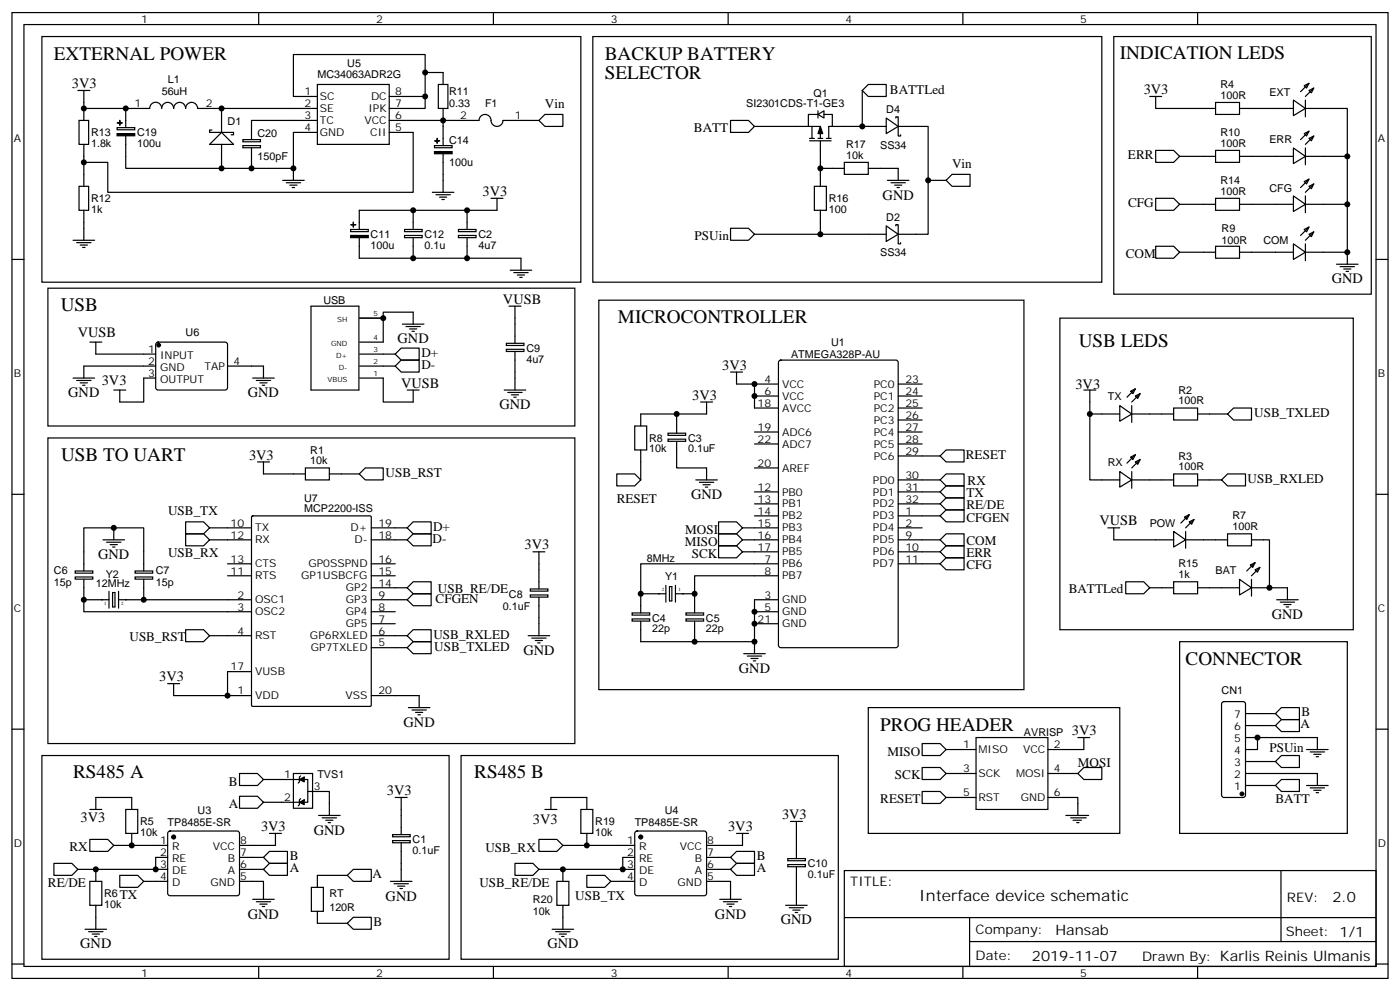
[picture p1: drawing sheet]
<svg xmlns="http://www.w3.org/2000/svg" width="412mm" height="292mm" viewBox="0 0 412 292" stroke-linecap="round" stroke-linejoin="round" font-family="sans-serif">
<g fill="none" stroke="#000" stroke-width=".35">
<path d="M3.5 3.7h405.4v284.3h-405.4zM7.1 7.2h398.2v277.3h-398.2zM12.3 10.8h158.8v72.3h-158.8zM76.2 3.7v3.5M145.3 3.7v3.5M174.6 10.8h150v72.3h-150zM214.5 3.7v3.5M283.6 3.7v3.5M328.1 10.8h75.8v75.8h-75.8zM352.8 3.7v3.5M22.9 26.6h3.6M23.3 35.5h2.8v7h-2.8z"/>
<path d="M24.7 26.6v5.3h19.4M24.7 31.9v3.6M34.5 37.6h5.2v.6h-5.2zM37 31.9v5.7M44.1 31.9a1.76 1.76 0 0 1 1.8-1.8 1.76 1.76 0 0 1 1.7 1.8M47.6 31.9a1.76 1.76 0 0 1 1.8-1.8 1.76 1.76 0 0 1 1.8 1.8 1.76 1.76 0 0 1 1.7-1.8 1.76 1.76 0 0 1 1.8 1.8 1.76 1.76 0 0 1 1.7-1.8 1.76 1.76 0 0 1 1.8 1.8h35.3M62.4 38.3h-.7v.7h7.1v.7h-.7M65.3 31.9v7.1M93.5 24.9h21.2v17.6h-21.2zM93.5 28.4h-7.1v-12.3h38.8v12.3M93.5 39h-7.1v14.1M93.5 35.5h-19.4v5.6"/>
<path d="M114.7 28.4h10.5v3.5h-10.5M114.7 39h7v17.6h-90v-8.8h-7M125.2 21.3h5.3v3.6M129.1 24.9h2.8v7h-2.8zM130.5 31.9v3.6h-15.8M158.7 35.5h-10.5a1.82 1.82 0 0 1-2.1 1.7 1.82 1.82 0 0 1-1.5-2.2 1.76 1.76 0 0 0-2-1.3 1.76 1.76 0 0 0-1.5 1.8h-10.6v7.4M158.7 35.5l1.8-1.8h5.3v3.5h-5.3zM215.2 35.5h5.3l1.7 1.7-1.7 1.8h-5.3zM222.2 37.2h15.9M238.1 37.2h3.6v3.5M239.2 37.2v3.5M240.9 33.7l1.8-1.1v2.1z"/>
<path d="M240.9 33.7h-2.8v3.5M240.9 32.6v2.1M242.7 33.7h2.5v3.5h-1.1v3.5M245.2 37.2h15.9M254 26.6l1.8-1.7h5.3v3.5h-5.3zM254 26.6v10.6M261.1 34.7l3.5 2.5-3.5 2.1zM263.9 34.7v-.3h.7v2.8M264.6 37.2v2.8h.7v-.3M264.6 37.2h8.8v31.8h-8.8M338.7 28.4h3.5M340.4 28.4v3.5h17.7"/>
<path d="M358.1 30.2h7v3.5h-7zM365.1 31.9h15.9M381 29.5l3.5 2.4-3.5 2.1zM384.2 39.3l1.4-.7-.7 1.4zM384.2 25.2l1.4-.7-.7 1.4zM384.5 31.9h12.4v14.1M384.5 29.5v4.9M385.6 26.6l1.4-.7-.7 1.4zM385.6 38.6l-2.5 2.5M385.6 24.5l-2.5 2.5M387 25.9l-2.5 2.5M23.3 54.9h2.8v7h-2.8z"/>
<path d="M24.7 42.5v12.4M37 40v9.6h37.1M61.7 42.5l3.6-3.5 3.5 3.5zM65.3 42.5v7.1M71.5 42.9h5.2v.6h-5.2zM71.5 41.1h5.2v.6h-5.2zM74.1 43.6v6M74.1 49.6h12.3M83.3 53.1h6.3M84.3 53.8h4.2M85.4 54.5h2.1M86.1 55.2h.7"/>
<path d="M127.4 56.6h6.3M128 42.9h5.2v.6h-5.2zM128.4 57.3h4.2M129.5 58h2.1M130.2 58.7h.7M130.5 45.3v11.3M144.6 58.4h3.6M146.4 58.4v3.5h-40.6v5.7M238.5 41.5h6.3M238.5 40.7h1.4M239.9 54.9h3.5v7h-3.5zM240.9 40.7h1.5"/>
<path d="M241.7 41.5v13.4M241.7 49.6h7M243.4 40.7h1.4M248.7 47.8h7.1v3.5h-7.1zM255.8 49.6h8.8v3.5M261.4 53.1h6.4M262.5 53.8h4.2M263.5 54.5h2.1M264.2 55.2h.7M273.4 53.1h5.3M278.7 53.1l1.8-1.8h5.3v3.6h-5.3zM340.4 44.3h5.3l1.8 1.7-1.8 1.8h-5.3z"/>
<path d="M340.4 58.4h5.3l1.8 1.7-1.8 1.8h-5.3zM347.5 46h10.6M358.1 44.3h7v3.5h-7zM358.1 58.4h7v3.5h-7zM365.1 46h15.9M381 43.6l3.5 2.4-3.5 2.2zM381 57.7l3.5 2.4-3.5 2.2zM384.2 53.4l1.4-.7-.7 1.5zM384.5 46h12.4v14.1M384.5 43.6v4.9M384.5 57.7v4.9M385.6 40.7l1.4-.7-.7 1.5z"/>
<path d="M385.6 54.9l1.4-.7-.7 1.4zM385.6 52.7l-2.5 2.5M387 40l-2.5 2.5M387 54.2l-2.5 2.4M3.5 76.4h3.6M21.5 70.7h6.4M22.6 71.4h4.2M23.6 72.1h2.2M24.3 72.8h.7M24.7 61.9v8.8M103.3 67.6h5.2v.6h-5.2zM105.8 70v6h47.7v3.6"/>
<path d="M119.2 69.3h5.2v.7h-5.2zM119.2 67.6h5.2v.6h-5.2zM121.7 61.9v5.7M121.7 70v6M135 69.3h5.2v.7h-5.2zM135 67.6h5.2v.6h-5.2zM137.6 61.9v5.7M137.6 70v6M150.3 79.6h6.3M215.2 67.2h5.3l1.7 1.8-1.7 1.7h-5.3zM222.2 69h38.9M241.7 61.9v7.1"/>
<path d="M261.1 66.5l3.5 2.5-3.5 2.1zM263.9 66.5v-.4h.7v2.9M264.6 69v2.8h.7v-.4M340.4 72.5h5.3l1.8 1.8-1.8 1.7h-5.3zM347.5 74.3h10.6M347.5 60.1h10.6M358.1 72.5h7v3.5h-7zM365.1 74.3h15.9M365.1 60.1h15.9M381 71.8l3.5 2.5-3.5 2.1zM384.2 67.6l1.4-.7-.7 1.4zM384.5 60.1h12.4v14.2h-12.4"/>
<path d="M384.5 71.8v4.9M385.6 69l1.4-.7-.7 1.4zM385.6 66.9l-2.5 2.4M387 68.3l-2.5 2.4M393.7 77.8h6.3M394.8 78.5h4.2M395.8 79.2h2.1M396.5 79.9h.7M396.9 74.3v3.5M405.3 76.4h3.6M14.1 84.8h155.2v40.6h-155.2zM91.6 90.1h14.1v24.7h-14.1z"/>
<path d="M105.9 93.7h7M112.9 93.7v-1.8h8.8v3.5M112.9 93.7v7h-7M118.5 95.4h6.4M119.6 96.1h4.2M120.6 96.8h2.2M121.4 97.5h.7M149.9 90.1h3.6M151.3 80.3h4.3M151.7 90.1v11M152.4 81h2.1M153.1 81.7h.7"/>
<path d="M176.4 88.4h125.2v114.6h-125.2zM312.2 93.7h86.4v91.7h-86.4zM21.5 111.3h6.4M22.6 112h4.2M23.6 112.7h2.2M24.3 113.4h.7M26.5 100.7h3.5M28.2 100.7v3.5h17.7M33.5 114.8h3.5M45.9 111.3h-3.6v7.1h-7v-3.6M45.9 107.8h-21.2v3.5M46.1 100.9l.5-.2 20 .1 .4 .6v13l-.7 .4h-20l-.4-.7v-12.7z"/>
<path d="M67 107.8h10.6v3.5M74.4 111.3h6.4M75.5 112h4.2M76.6 112.7h2.1M77.3 113.4h.7M105.9 111.3h7v7.1h8.8v-3.6M105.9 104.2h10.5M105.9 107.8h10.5M116.4 104.2l1.8-1.7h5.3v3.5h-5.3zM116.4 107.8l1.8-1.8h5.3v3.5h-5.3zM119.9 114.8h3.6M148.5 114.8h6.4"/>
<path d="M149.2 102.8h5.1v.7h-5.1zM149.2 101.1h5.1v.6h-5.1zM149.6 115.5h4.2M150.6 116.2h2.2M151.3 116.9h.7M151.7 103.5v11.3M206.4 118.4h3.5M208.1 118.4v3.5h-19.4v3.5M215.2 109.5h3.5M217 109.5v3.6h5.2v7h7.1M222.2 113.1h7.1M222.2 116.6h7.1"/>
<path d="M229.5 106.2l.5-.2h33.9l.6 .4 .1 83.6-.5 .6-34.1 .1-.6-.5-.1-83.5zM264.6 113.1h7M264.6 116.6h7M319.3 114.8h3.5M321 114.8v26.5h8.8M329.8 119.4l3.6 2.5-3.6 2.1zM333 115.2l1.4-.7-.7 1.4zM333.4 119.4v5M334.4 116.6l1.4-.7-.7 1.4zM334.4 114.5l-2.4 2.4M335.8 115.9l-2.4 2.5M14.1 128.9h155.2v90h-155.2z"/>
<path d="M75.8 136h3.6M77.6 136v3.5h12.4M90 137.8h7v3.5h-7zM97 139.5h8.8M105.8 139.5l1.8-1.7h5.3v3.5h-5.3zM181.7 139.5h5.3l1.7 1.8-1.7 1.8h-5.3zM187 125.4h3.5v7.1h-3.5zM188.7 132.5v8.8M196.8 129.3h5.2v.6h-5.2zM196.8 127.5h5.2v.7h-5.2zM199.3 130v7.8h8.8v3.5M199.3 121.9v5.6"/>
<path d="M222.2 127.2h7.1M222.2 130.7h7.1M222.2 137.8h7.1M264.6 120.1h7M264.6 127.2h7M264.6 130.7h7M264.6 123.6h7M264.6 134.2h12.3M278.7 139.5h5.3v3.6h-5.3l-1.8-1.8zM278.7 132.5h5.3v3.5h-5.3l-1.8-1.8zM321 121.9h8.8M329.8 138.8l3.6 2.5-3.6 2.1z"/>
<path d="M333 134.6l1.4-.7-.7 1.4zM333.4 121.9h12.3M333.4 138.8v5M334.4 136l1.4-.7-.7 1.4zM334.4 133.9l-2.4 2.4M335.8 135.3l-2.4 2.5M345.7 120.1h7.1v3.5h-7.1zM345.7 139.5h7.1v3.6h-7.1zM352.8 121.9h8.8M361.6 121.9l1.8-1.8h5.3v3.5h-5.3zM3.5 145.5h3.6M30.3 158.9h6.4"/>
<path d="M31.4 159.6h4.2M33.5 155.4v3.5M54.7 153.6h5.3l1.7 1.8-1.7 1.8h-5.3zM54.7 157.2h5.3l1.7 1.7-1.7 1.8h-5.3zM61.7 155.4h12.4M61.7 158.9h12.4M74.1 152l.3-.1h34.6l.3 .1 .1 55.6-.2 .3-34.8 .1-.3-.2zM109.4 155.4h10.5M109.4 158.9h10.5M119.9 158.9l1.8-1.7h5.3v3.5h-5.3zM119.9 155.4l1.8-1.8h5.3v3.6h-5.3zM205 141.3h6.3"/>
<path d="M206 142h4.3M207.1 142.7h2.1M207.8 143.4h.7M211.7 157.2h5.3l1.7 1.7-1.7 1.8h-5.3zM211.7 153.6h5.3l1.7 1.8-1.7 1.8h-5.3zM218.7 155.4h10.6M218.7 158.9h10.6M222.2 144.8h7.1M222.2 148.3h7.1M222.2 151.9h7.1M264.6 144.8h12.3M264.6 148.3h12.3"/>
<path d="M264.6 151.9h12.3M264.6 155.4h7M264.6 158.9h12.3M264.6 141.3h12.3M276.9 144.8l1.8-1.7h5.3v3.5h-5.3zM278.7 146.6h5.3v3.5h-5.3l-1.8-1.8zM278.7 157.2h5.3v3.5h-5.3l-1.8-1.8zM278.7 150.1h5.3v3.5h-5.3l-1.8-1.7zM326.3 155.4h3.5M328.1 155.4v3.5h17.6M333.4 141.3h12.3M345.7 156.5l3.5 2.4-3.5 2.1z"/>
<path d="M348.9 152.2l1.4-.7-.7 1.4zM349.2 158.9h12.4M349.2 156.5v4.9M350.3 153.6l1.4-.7-.7 1.4zM350.3 151.5l-2.5 2.5M351.7 152.9l-2.5 2.5M352.8 141.3h7M359.8 141.3l1.8-1.8h5.3v3.6h-5.3zM361.6 157.2h7.1v3.5h-7.1zM368.7 158.9h5.2v14.1h5.3v3.6M405.3 145.5h3.6M22.2 169.9h5.1v.6h-5.1z"/>
<path d="M22.2 168.1h5.1v.6h-5.1zM24.7 168.1v-12.7h17.6v12.7M24.7 170.6v6M32.1 176.6h-7.4v3.5h49.4M32.1 174.1v4.9M32.5 160.3h2.1M33.2 174.4h.7v4.3h-.7zM33.2 161h.7M34.9 176.6h39.2M34.9 174.1v4.9M39.8 169.9h5.2v.6h-5.2zM39.8 168.1h5.2v.6h-5.2z"/>
<path d="M42.3 170.6v6M67 166h7.1M67 169.5h7.1M109.4 166h7M109.4 169.5h7M109.4 176.6h10.5M109.4 173h10.5M119.9 176.6l1.8-1.8h5.3v3.5h-5.3zM119.9 173l1.8-1.7h5.3v3.5h-5.3zM156.2 175.2h5.2v.6h-5.2zM156.2 173.4h5.2v.6h-5.2zM157 162.5h3.5"/>
<path d="M158.7 162.5v10.9M158.7 175.9v11.2M188.7 174.8v5.6M196.1 172.3v5M197.2 172.7h.7v4.2h-.7zM199 172.3v5M204.6 174.8v5.6M211.7 160.7h5.3l1.7 1.8-1.7 1.7h-5.3zM218.7 162.5h10.6M229.3 176.6h-7.1v12.3h-33.5v-6M229.3 169.5h-24.7v5.3h-5.6M229.3 166h-40.6v8.8h7.4"/>
<path d="M264.6 162.5h12.3M264.6 166h12.3M276.9 162.5l1.8-1.8h5.3v3.5h-5.3zM276.9 166l1.8-1.8h5.3v3.5h-5.3zM331.6 171.3h5.3l1.8 1.7-1.8 1.8h-5.3zM338.7 173h7M345.7 171.3h7.1v3.5h-7.1zM352.8 173h12.3M365.1 170.6l3.6 2.4-3.6 2.2zM368.3 166.3l1.4-.7-.7 1.4zM368.7 173h5.2M368.7 170.6v4.9"/>
<path d="M369.7 167.7l1.4-.7-.7 1.5zM369.7 165.6l-2.5 2.5M371.1 167l-2.4 2.5M376.1 176.6h6.3M377.1 177.3h4.3M378.2 178h2.1M378.9 178.7h.7M54.7 185.4h5.3l1.7 1.7-1.7 1.8h-5.3zM61.7 187.1h12.4M74.1 197.7h-7.1v7.1h-15.8v-3.5M109.4 180.1h7M109.4 183.6h7"/>
<path d="M109.4 187.1h10.5M109.4 190.7h10.5M119.9 190.7l1.8-1.8h5.3v3.5h-5.3zM121.7 185.4h5.3v3.5h-5.3l-1.8-1.8zM155.6 187.1h6.3M156.6 187.9h4.3M157.7 188.6h2.1M158.4 189.3h.7M186.2 182.2h5.2v.6h-5.2zM186.2 180.4h5.2v.7h-5.2zM202.1 182.2h5.2v.6h-5.2zM202.1 180.4h5.2v.7h-5.2z"/>
<path d="M204.6 182.9v6M219.1 192.4h6.3M220.1 193.1h4.3M221.2 193.9h2.1M221.9 194.6h.7M222.2 180.1h7.1M222.2 183.6h7.1M222.2 188.9v3.5M347.5 188.9h49.4v56.5h-49.4zM3.5 214.7h3.6M49.4 201.3h3.5M67 204.8h7.1"/>
<path d="M109.4 204.8h14.1v3.5M120.3 208.3h6.3M121.4 209h4.2M122.4 209.7h2.1M123.1 210.4h.7M255.8 208.3h74v37.1h-74zM271.6 218.9h5.3l1.8 1.8-1.8 1.7h-5.3zM287.5 217.1h21.2v21.2h-21.2zM317.5 217.1h3.5M319.3 217.1v3.6h-10.6M360.1 206.8l.4-.2h5.7l.6 .4 .1 27.1-.2 .5-.5 .2h-5.7l-.5-.3-.2-.4v-26.8zM366.9 217.1h3.5"/>
<path d="M366.9 213.6h8.8M366.9 210.1h8.8M375.7 210.1l1.8-1.8h5.3v3.5h-5.3zM375.7 213.6l1.8-1.8h5.3v3.6h-5.3zM405.3 214.7h3.6M12.3 222.4h120v60h-120zM26.5 238.3h3.5M28.2 238.3v-3.5h10.6v3.5M37 238.3h3.6v7.1h-3.6zM70.6 227.7h5.2l1.8 1.8-1.8 1.7h-5.2zM70.6 234.4h5.2l1.8 1.8-1.8 1.7h-5.2zM77.6 229.5h13.1v6.7h-13.1"/>
<path d="M86.4 227.7h5.7v10.2h-5.7zM88.5 228.4l-.3 .4v1.4l-.4 .3M88.5 235.1l-.3 .4v1.4l-.4 .3M90.7 233h6.3v7.1M116.4 234.8h3.5M118.2 234.8v10.9M135.8 222.4h111.1v60h-111.1zM160.5 238.3h3.5M162.3 238.3v-3.5h10.6v3.5M171.1 238.3h3.5v7.1h-3.5zM271.6 226h5.3l1.8 1.7-1.8 1.8h-5.3zM271.6 233h5.3l1.8 1.8-1.8 1.7h-5.3z"/>
<path d="M278.7 220.7h8.8M278.7 227.7h8.8M278.7 234.8h8.8M308.7 234.8h8.8v5.3M308.7 227.7h8.8M317.5 227.7l1.8-1.7h5.3v3.5h-5.3zM366.9 220.7h3.5v-3.6h17.7v3.6M366.9 227.7h21.2v3.5M366.9 231.2h8.8M366.9 224.2h8.8M375.7 231.2l1.8-1.7h5.3v3.5h-5.3zM377.5 222.4h5.3v3.6h-5.3l-1.8-1.8z"/>
<path d="M384.9 220.7h6.3M384.9 231.2h6.3M385.9 221.4h4.3M385.9 232h4.3M387 222.1h2.1M387 232.7h2.1M387.7 222.8h.7M387.7 233.4h.7M15.9 254.2h5.3l1.7 1.7-1.7 1.8h-5.3zM26.5 259.5h3.5v7h-3.5zM26.5 247.1h5.2l1.8 1.8-1.8 1.7h-5.2zM28.2 255.9v3.6"/>
<path d="M33.5 248.9h15.9M35.3 257.7h5.3l1.7 1.8-1.7 1.7h-5.3zM38.8 245.4v3.5M42.3 259.5h7.1M45.9 255.9h3.5M49.4 252.4h-3.5v3.5h-23M49.6 244.9l.5-.2h19.7l.5 .2 .3 .5v17.6l-.3 .5-.5 .2h-19.7l-.5-.2-.2-.5v-17.6zM70.6 259.5h7v5.3M70.6 252.4h7M70.6 255.9h7M77.6 252.4l1.8-1.8h5.3v3.6h-5.3zM77.6 255.9l1.8-1.7h5.3v3.5h-5.3z"/>
<path d="M79.4 245.4h3.5M81.1 245.4v3.5h-10.5M93.8 240.1h6.4M94.9 240.8h4.2M96 241.5h2.1M96.7 242.2h.7M102.3 257.7l1.8-1.8h5.3v3.6h-5.3zM102.3 257.7h-8.8v3.5M115 259.5h6.4M115.6 247.5h5.2v.6h-5.2zM115.6 245.7h5.2v.6h-5.2zM118.2 248.2v11.3"/>
<path d="M151.7 254.2h5.3l1.7 1.7-1.7 1.8h-5.3zM158.7 247.1h5.3l1.8 1.8-1.8 1.7h-5.3zM164 259.5h3.6v7h-3.6zM165.8 248.9h21.2M165.8 255.9v3.6M172.9 257.7h5.3l1.7 1.8-1.7 1.7h-5.3zM172.9 245.4v3.5M179.9 259.5h7.1M183.4 255.9h3.6M187 252.4h-3.6v3.5h-24.7M187.2 244.9l.5-.2h19.7l.5 .2 .2 .5v17.6l-.2 .5-.5 .2h-19.7l-.5-.2-.2-.5v-17.6zM208.1 259.5h7.1v5.3"/>
<path d="M208.1 252.4h7.1M208.1 255.9h7.1M215.2 252.4l1.8-1.8h5.2v3.6h-5.2zM215.2 255.9l1.8-1.7h5.2v3.5h-5.2zM217 245.4h3.5M218.7 245.4v3.5h-10.6M232.1 254.5h5.1v.7h-5.1zM232.1 252.8h5.1v.6h-5.1zM232.8 241.8h3.6M234.6 241.8v11M234.6 255.2v11.3M248.7 256.3h156.6v28.2h-156.6z"/>
<path d="M314 240.1h6.7M315.4 240.8h4.6M316.1 241.5h2.5M317.1 242.2h.8M377.3 256.3v20.9M25 273.6h6.4M26.1 274.3h4.2M27.2 275h2.1M27.9 275.7h.7M28.2 266.5v7.1M74.4 264.8h6.4M75.5 265.5h4.2"/>
<path d="M76.6 266.2h2.1M77.3 266.9h.7M91.7 261.2h3.5v7.1h-3.5zM93.5 268.3v3.5h8.8M102.3 271.8l1.8-1.7h5.3v3.5h-5.3zM116.1 260.2h4.2M117.1 260.9h2.1M117.8 261.6h.7M162.6 273.6h6.4M163.7 274.3h4.2M164.7 275h2.2M165.5 275.7h.7"/>
<path d="M165.8 266.5v7.1M212 264.8h6.4M213.1 265.5h4.2M214.1 266.2h2.2M214.8 266.9h.7M231.4 266.5h6.4M232.5 267.2h4.2M233.5 267.9h2.2M234.2 268.6h.7M248.7 270.1h156.5M285.6 277.2h119.6M285.6 270.1v14.2"/>
<path d="M3.5 283.8h3.6M76.2 284.5v3.5M145.3 284.5v3.5M214.5 284.5v3.5M283.6 284.5v3.5M352.8 284.5v3.5M405.3 283.8h3.6"/>
</g>
<g fill="#000" stroke="#000" stroke-width=".35">
<path d="M34.5 39.3h5.2v.7h-5.2zM34.6 36.2h1.4zM35.3 35.5v1.4zM241.7 37.2l.7 2.1h-1.5zM128 44.6h5.2v.7h-5.2zM128.1 41.5h1.4zM128.8 40.7v1.5zM103.3 69.3h5.2v.7h-5.2zM103.4 66.1l1.4 .1zM104.1 65.4v1.5zM88.2 229.5l1.4-.7v1.4zM88.2 236.2l1.4-.7v1.4z"/>
<circle cx="46.7" cy="101.6" r=".53"/>
<circle cx="365.8" cy="233.7" r=".53"/>
<circle cx="51.2" cy="246.4" r=".53"/>
<circle cx="188.7" cy="246.4" r=".53"/>
</g>
<g fill="#000">
<circle cx="24.7" cy="31.9" r=".88"/>
<circle cx="37" cy="31.9" r=".88"/>
<circle cx="65.3" cy="31.9" r=".88"/>
<circle cx="125.2" cy="21.3" r=".88"/>
<circle cx="125.2" cy="28.4" r=".88"/>
<circle cx="130.5" cy="35.5" r=".88"/>
<circle cx="254" cy="37.2" r=".88"/>
<circle cx="24.7" cy="47.8" r=".88"/>
<circle cx="65.3" cy="49.6" r=".88"/>
<circle cx="74.1" cy="49.6" r=".88"/>
<circle cx="86.4" cy="49.6" r=".88"/>
<circle cx="241.7" cy="49.6" r=".88"/>
<circle cx="273.4" cy="53.1" r=".88"/>
<circle cx="396.9" cy="46" r=".88"/>
<circle cx="121.7" cy="76" r=".88"/>
<circle cx="121.7" cy="61.9" r=".88"/>
<circle cx="137.6" cy="76" r=".88"/>
<circle cx="137.6" cy="61.9" r=".88"/>
<circle cx="241.7" cy="69" r=".88"/>
<circle cx="396.9" cy="74.3" r=".88"/>
<circle cx="396.9" cy="60.1" r=".88"/>
<circle cx="112.9" cy="93.7" r=".88"/>
<circle cx="222.3" cy="116.6" r=".88"/>
<circle cx="222.3" cy="113.1" r=".88"/>
<circle cx="199.3" cy="121.9" r=".88"/>
<circle cx="321" cy="121.9" r=".88"/>
<circle cx="33.5" cy="155.4" r=".88"/>
<circle cx="24.7" cy="176.6" r=".88"/>
<circle cx="30" cy="176.6" r=".18"/>
<circle cx="37" cy="176.6" r=".18"/>
<circle cx="42.3" cy="176.6" r=".88"/>
<circle cx="188.7" cy="174.8" r=".88"/>
<circle cx="194" cy="174.8" r=".18"/>
<circle cx="201.1" cy="174.8" r=".18"/>
<circle cx="204.6" cy="174.8" r=".88"/>
<circle cx="373.9" cy="173" r=".88"/>
<circle cx="204.6" cy="188.9" r=".88"/>
<circle cx="222.3" cy="183.6" r=".88"/>
<circle cx="222.3" cy="180.1" r=".88"/>
<circle cx="222.3" cy="188.9" r=".88"/>
<circle cx="67" cy="204.8" r=".88"/>
<circle cx="370.4" cy="217.1" r=".88"/>
<circle cx="28.2" cy="255.9" r=".88"/>
<circle cx="38.8" cy="248.9" r=".88"/>
<circle cx="45.9" cy="255.9" r=".88"/>
<circle cx="165.8" cy="255.9" r=".88"/>
<circle cx="172.9" cy="248.9" r=".88"/>
<circle cx="183.4" cy="255.9" r=".88"/>
</g>
<g font-size="5.6">
<text x="15.9" y="17.6">EXTERNAL POWER</text>
<text x="178.2" y="17.6">BACKUP BATTERY</text>
<text x="329.9" y="17.5">INDICATION LEDS</text>
<text x="178.2" y="23.2">SELECTOR</text>
<text x="17.9" y="91.7">USB</text>
<text x="182" y="95.1">MICROCONTROLLER</text>
<text x="317.8" y="102.2">USB LEDS</text>
<text x="18" y="135.6">USB TO UART</text>
<text x="349.3" y="195.7">CONNECTOR</text>
<text x="259.3" y="215.1">PROG HEADER</text>
<text x="21.5" y="229.1">RS485 A</text>
<text x="139.7" y="229.1">RS485 B</text>
</g>
<text font-size="4.6" x="270.8" y="265.3">Interface device schematic</text>
<g font-size="4.2">
<text x="21.2" y="25.9">3V3</text>
<text x="336.9" y="27.7">3V3</text>
<text x="142.2" y="57.7">3V3</text>
<text x="260" y="58.7">GND</text>
<text x="392.3" y="83.4">GND</text>
<text x="148.2" y="89.4">VUSB</text>
<text x="22.9" y="99.2">VUSB</text>
<text x="117.1" y="101.1">GND</text>
<text x="30" y="113.3">3V3</text>
<text x="212.7" y="108.8">3V3</text>
<text x="20.1" y="116.9">GND</text>
<text x="73" y="116.9">GND</text>
<text x="118.2" y="114.1">VUSB</text>
<text x="203.9" y="117.7">3V3</text>
<text x="316.8" y="114.4">3V3</text>
<text x="147.1" y="120.5">GND</text>
<text x="73.4" y="135.3">3V3</text>
<text x="203.6" y="146.9">GND</text>
<text x="323.8" y="154.7">VUSB</text>
<text x="154.5" y="161.7">3V3</text>
<text x="28.9" y="164.6">GND</text>
<text x="374.7" y="182.2">GND</text>
<text x="154.2" y="192.8">GND</text>
<text x="46.9" y="200.6">3V3</text>
<text x="217.7" y="198.1">GND</text>
<text x="118.9" y="214">GND</text>
<text x="315.7" y="216.4">3V3</text>
<text x="113.9" y="234.1">3V3</text>
<text x="23.8" y="241.9">3V3</text>
<text x="76.9" y="244.7">3V3</text>
<text x="92.4" y="245.7">GND</text>
<text x="157" y="242.5">3V3</text>
<text x="214.5" y="244.7">3V3</text>
<text x="230.4" y="241.1">3V3</text>
<text x="113.6" y="265.1">GND</text>
<text x="392.5" y="265.6">2.0</text>
<text x="73" y="270.4">GND</text>
<text x="210.6" y="270.4">GND</text>
<text x="230" y="272.2">GND</text>
<text x="310.9" y="275.1">Hansab</text>
<text x="23.6" y="279.2">GND</text>
<text x="161.2" y="279.2">GND</text>
<text x="304" y="282.9">2019-11-07</text>
</g>
<g font-size="3.9">
<text x="262.2" y="27.7">BATTLed</text>
<text x="160.5" y="31.7">Vin</text>
<text x="204.4" y="38.8">BATT</text>
<text x="332.3" y="46.9">ERR</text>
<text x="280.5" y="49.4">Vin</text>
<text x="332.3" y="61">CFG</text>
<text x="204.6" y="70.5">PSUin</text>
<text x="331.6" y="75.9">COM</text>
<text x="124.1" y="105.1">D+</text>
<text x="124.1" y="108.6">D-</text>
<text x="369.5" y="122.8">USB_TXLED</text>
<text x="284.5" y="135">RESET</text>
<text x="113.6" y="140.4">USB_RST</text>
<text x="285" y="142.9">RX</text>
<text x="367.5" y="142.2">USB_RXLED</text>
<text x="181.7" y="148.2">RESET</text>
<text x="284.7" y="146.4">TX</text>
<text x="284.7" y="149.9">RE/DE</text>
<text x="49.5" y="151.7">USB_TX</text>
<text x="284.7" y="153.8">CFGEN</text>
<text x="127.4" y="159.7">D-</text>
<text x="127.6" y="156.2">D+</text>
<text x="201.7" y="160.7">MISO</text>
<text x="201.8" y="157.2">MOSI</text>
<text x="284.7" y="160.5">COM</text>
<text x="49.5" y="164.1">USB_RX</text>
<text x="203.8" y="164.4">SCK</text>
<text x="284.7" y="164">ERR</text>
<text x="284.7" y="167.6">CFG</text>
<text x="128.3" y="177.5">CFGEN</text>
<text x="129" y="174.6">USB_RE/DE</text>
<text x="314.8" y="174.6">BATTLed</text>
<text x="38.1" y="188.8">USB_RST</text>
<text x="127.7" y="188.1">USB_RXLED</text>
<text x="127.9" y="191.6">USB_TXLED</text>
<text x="383.1" y="214.5">A</text>
<text x="383.4" y="210.9">B</text>
<text x="373.9" y="221.5">PSUin</text>
<text x="261.4" y="222.4">MISO</text>
<text x="317.5" y="225.8">MOSI</text>
<text x="67.4" y="231.2">B</text>
<text x="263.6" y="229.5">SCK</text>
<text x="67.4" y="238">A</text>
<text x="259.3" y="236.5">RESET</text>
<text x="375.7" y="236.4">BATT</text>
<text x="20.5" y="250.5">RX</text>
<text x="143" y="250.8">USB_RX</text>
<text x="85.3" y="253.3">B</text>
<text x="85.3" y="256.8">A</text>
<text x="222.9" y="253.3">B</text>
<text x="222.9" y="256.8">A</text>
<text x="14.1" y="261">RE/DE</text>
<text x="109.8" y="258.4">A</text>
<text x="141.2" y="261">USB_RE/DE</text>
<text x="250.5" y="260.9">TITLE:</text>
<text x="35.3" y="264.6">TX</text>
<text x="169.4" y="264.9">USB_TX</text>
<text x="379.1" y="265.6">REV:</text>
<text x="110" y="272.6">B</text>
<text x="287.4" y="275.1">Company:</text>
<text x="378.7" y="275.7">Sheet: 1/1</text>
<text x="287.4" y="282.8">Date:</text>
<text x="336.4" y="282.8">Drawn By: Karlis Reinis Ulmanis</text>
</g>
<g font-size="3.2">
<text x="41.6" y="6.7">1</text>
<text x="110.8" y="6.7">2</text>
<text x="179.9" y="6.7">3</text>
<text x="249.1" y="6.7">4</text>
<text x="318.2" y="6.7">5</text>
<text x="93.5" y="23.1">MC34063ADR2G</text>
<text x="102.3" y="19.6">U5</text>
<text x="47.6" y="27.8">56uH</text>
<text x="49.4" y="24.3">L1</text>
<text x="89.7" y="28">1</text>
<text x="94.2" y="29.5">SC</text>
<text x="109.3" y="29.5">DC</text>
<text x="116.4" y="28">8</text>
<text x="132.3" y="27.9">R11</text>
<text x="239.6" y="28.5">Q1</text>
<text x="359.5" y="29.1">100R</text>
<text x="359.5" y="25.9">R4</text>
<text x="373.9" y="28.2">EXT</text>
<text x="39.6" y="31.6">1</text>
<text x="60.7" y="31.6">2</text>
<text x="89.7" y="31.6">2</text>
<text x="89.7" y="35.1">3</text>
<text x="94.2" y="33">SE</text>
<text x="108.5" y="33">IPK</text>
<text x="116.4" y="35.1">6</text>
<text x="116.4" y="31.6">7</text>
<text x="132.3" y="31.4">0.33</text>
<text x="135.6" y="35.1">2</text>
<text x="142.9" y="31.4">F1</text>
<text x="151.7" y="35.1">1</text>
<text x="219.8" y="31.4">SI2301CDS-T1-GE3</text>
<text x="261.1" y="33.2">D4</text>
<text x="4.1" y="41.8">A</text>
<text x="26.8" y="40.2">R13</text>
<text x="40.4" y="40.1">C19</text>
<text x="67" y="36.7">D1</text>
<text x="75.8" y="40.2">C20</text>
<text x="89.7" y="38.6">4</text>
<text x="94.2" y="36.5">TC</text>
<text x="94.2" y="40">GND</text>
<text x="107.3" y="36.5">VCC</text>
<text x="109.1" y="40">CII</text>
<text x="116.4" y="38.6">5</text>
<text x="359.5" y="40">R10</text>
<text x="373.9" y="42">ERR</text>
<text x="405.9" y="41.8">A</text>
<text x="26.8" y="43.3">1.8k</text>
<text x="40.4" y="43.3">100u</text>
<text x="75.8" y="47.2">150pF</text>
<text x="132.3" y="42.3">C14</text>
<text x="249.2" y="46.7">10k</text>
<text x="249.2" y="43.6">R17</text>
<text x="259.3" y="43.8">SS34</text>
<text x="359.5" y="43.2">100R</text>
<text x="132.3" y="49">100u</text>
<text x="26.8" y="59.6">R12</text>
<text x="244.1" y="59.5">R16</text>
<text x="359.5" y="57.3">100R</text>
<text x="359.5" y="54.2">R14</text>
<text x="373.9" y="56.4">CFG</text>
<text x="26.8" y="62.7">1k</text>
<text x="244.1" y="62.7">100</text>
<text x="261.1" y="64.9">D2</text>
<text x="109.2" y="70">C11</text>
<text x="125.1" y="70">C12</text>
<text x="140.9" y="70.1">C2</text>
<text x="359.8" y="71.9">100R</text>
<text x="359.8" y="68.4">R9</text>
<text x="372.2" y="72">COM</text>
<text x="109.2" y="73.2">100u</text>
<text x="125.1" y="73.2">0.1u</text>
<text x="140.9" y="73.3">4u7</text>
<text x="259.3" y="75.5">SS34</text>
<text x="95.2" y="89.6">USB</text>
<text x="54.7" y="98.8">U6</text>
<text x="244.8" y="101.8">U1</text>
<text x="43.7" y="103.9">1</text>
<text x="43.7" y="107.4">2</text>
<text x="47.2" y="105.7">INPUT</text>
<text x="68.8" y="107.4">4</text>
<text x="155" y="106.8">4u7</text>
<text x="155" y="103.6">C9</text>
<text x="233" y="105.5">ATMEGA328P-AU</text>
<text x="4.1" y="110.9">B</text>
<text x="43.7" y="110.9">3</text>
<text x="47.2" y="109.2">GND</text>
<text x="47.2" y="112.7">OUTPUT</text>
<text x="60.3" y="108.8">TAP</text>
<text x="225.2" y="112.7">4</text>
<text x="266.7" y="112.7">23</text>
<text x="405.9" y="110.9">B</text>
<text x="223.2" y="119.8">18</text>
<text x="225.2" y="116.2">6</text>
<text x="230.4" y="114.1">VCC</text>
<text x="230.4" y="117.7">VCC</text>
<text x="257.4" y="114.1">PC0</text>
<text x="257.4" y="117.7">PC1</text>
<text x="266.7" y="116.2">24</text>
<text x="266.7" y="119.8">25</text>
<text x="326.3" y="117.8">TX</text>
<text x="347.1" y="119.1">100R</text>
<text x="347.1" y="115.9">R2</text>
<text x="230.4" y="121.2">AVCC</text>
<text x="257.4" y="121.2">PC2</text>
<text x="257.4" y="124.7">PC3</text>
<text x="266.7" y="123.3">26</text>
<text x="191.2" y="130.1">R8</text>
<text x="202.7" y="130">C3</text>
<text x="223.2" y="126.8">19</text>
<text x="223.2" y="130.4">22</text>
<text x="230.4" y="128.2">ADC6</text>
<text x="230.4" y="131.8">ADC7</text>
<text x="257.4" y="128.2">PC4</text>
<text x="257.4" y="131.8">PC5</text>
<text x="266.7" y="126.8">27</text>
<text x="266.7" y="130.4">28</text>
<text x="91.4" y="136.7">10k</text>
<text x="91.4" y="133.6">R1</text>
<text x="191.2" y="133.1">10k</text>
<text x="202.7" y="133.2">0.1uF</text>
<text x="223.2" y="137.4">20</text>
<text x="257.4" y="135.3">PC6</text>
<text x="266.7" y="133.9">29</text>
<text x="326.3" y="137.2">RX</text>
<text x="347.1" y="135.3">R3</text>
<text x="230.4" y="138.8">AREF</text>
<text x="257.2" y="142.3">PD0</text>
<text x="266.7" y="140.9">30</text>
<text x="347.1" y="138.5">100R</text>
<text x="89.6" y="147.9">U7</text>
<text x="223.2" y="144.5">12</text>
<text x="223.2" y="148">13</text>
<text x="230.4" y="145.9">PB0</text>
<text x="230.4" y="149.4">PB1</text>
<text x="257.2" y="145.9">PD1</text>
<text x="257.2" y="149.4">PD2</text>
<text x="266.7" y="144.5">31</text>
<text x="266.7" y="148">32</text>
<text x="67.9" y="155">10</text>
<text x="89.6" y="150.8">MCP2200-ISS</text>
<text x="111.5" y="155">19</text>
<text x="223.2" y="151.5">14</text>
<text x="223.2" y="155">15</text>
<text x="230.4" y="152.9">PB2</text>
<text x="257.2" y="152.9">PD3</text>
<text x="266.7" y="151.5">1</text>
<text x="266.7" y="155">2</text>
<text x="338.7" y="155.2">POW</text>
<text x="363" y="152.9">R7</text>
<text x="67.9" y="158.6">12</text>
<text x="75.1" y="156.5">TX</text>
<text x="75.1" y="160">RX</text>
<text x="103.3" y="156.5">D+</text>
<text x="104.4" y="160">D-</text>
<text x="111.5" y="158.6">18</text>
<text x="223.2" y="158.6">16</text>
<text x="230.4" y="156.5">PB3</text>
<text x="230.4" y="160">PB4</text>
<text x="257.2" y="156.5">PD4</text>
<text x="257.2" y="160">PD5</text>
<text x="266.7" y="158.6">9</text>
<text x="363" y="156.1">100R</text>
<text x="67.9" y="165.6">13</text>
<text x="75.1" y="167">CTS</text>
<text x="90.8" y="167">GP0SSPND</text>
<text x="111.5" y="165.6">16</text>
<text x="190.5" y="165.5">8MHz</text>
<text x="223.2" y="162.1">17</text>
<text x="225.2" y="165.6">7</text>
<text x="230.4" y="163.5">PB5</text>
<text x="230.4" y="167">PB6</text>
<text x="257.2" y="163.5">PD6</text>
<text x="257.2" y="167">PD7</text>
<text x="266.7" y="162.1">10</text>
<text x="266.7" y="165.6">11</text>
<text x="347.1" y="167">R15</text>
<text x="15.9" y="172.5">15p</text>
<text x="15.9" y="168.9">C6</text>
<text x="28.2" y="172.8">12MHz</text>
<text x="31.1" y="170">Y2</text>
<text x="45.9" y="172.5">15p</text>
<text x="45.9" y="168.9">C7</text>
<text x="67.9" y="169.2">11</text>
<text x="75.1" y="170.6">RTS</text>
<text x="88.7" y="170.6">GP1USBCFG</text>
<text x="111.5" y="172.7">14</text>
<text x="111.5" y="169.2">15</text>
<text x="195.9" y="170.8">Y1</text>
<text x="225.2" y="169.2">8</text>
<text x="230.4" y="170.6">PB7</text>
<text x="347.1" y="170.2">1k</text>
<text x="358.1" y="169">BAT</text>
<text x="69.9" y="176.2">2</text>
<text x="69.9" y="179.7">3</text>
<text x="75.1" y="177.6">OSC1</text>
<text x="101.9" y="177.6">GP3</text>
<text x="101.9" y="174.1">GP2</text>
<text x="111.5" y="179.7">8</text>
<text x="111.5" y="176.2">9</text>
<text x="148.2" y="179.5">0.1uF</text>
<text x="149.9" y="176">C8</text>
<text x="225.2" y="176.2">3</text>
<text x="225.2" y="179.7">5</text>
<text x="230.4" y="177.6">GND</text>
<text x="4.1" y="180.1">C</text>
<text x="75.1" y="181.2">OSC2</text>
<text x="101.9" y="184.7">GP5</text>
<text x="101.9" y="181.2">GP4</text>
<text x="111.5" y="183.3">7</text>
<text x="192.1" y="183">C4</text>
<text x="208" y="183">C5</text>
<text x="223.2" y="183.3">21</text>
<text x="230.4" y="181.2">GND</text>
<text x="230.4" y="184.7">GND</text>
<text x="405.9" y="180.1">C</text>
<text x="69.9" y="186.8">4</text>
<text x="75.1" y="188.2">RST</text>
<text x="91.3" y="188.2">GP6RXLED</text>
<text x="91.6" y="191.7">GP7TXLED</text>
<text x="111.5" y="190.3">5</text>
<text x="111.5" y="186.8">6</text>
<text x="192.1" y="186.2">22p</text>
<text x="208" y="186.2">22p</text>
<text x="67.9" y="197.4">17</text>
<text x="75.1" y="198.8">VUSB</text>
<text x="69.9" y="204.4">1</text>
<text x="75.1" y="205.8">VDD</text>
<text x="101.8" y="205.8">VSS</text>
<text x="111.5" y="204.4">20</text>
<text x="359.8" y="204.3">CN1</text>
<text x="363.6" y="215">6</text>
<text x="363.6" y="211.5">7</text>
<text x="283.7" y="220.3">1</text>
<text x="288.2" y="221.7">MISO</text>
<text x="301.4" y="221.7">VCC</text>
<text x="301.6" y="216.6">AVRISP</text>
<text x="310.4" y="220.3">2</text>
<text x="363.6" y="218.5">5</text>
<text x="283.7" y="227.4">3</text>
<text x="310.4" y="227.4">4</text>
<text x="363.6" y="225.6">3</text>
<text x="363.6" y="222.1">4</text>
<text x="83.7" y="229.1">1</text>
<text x="92.4" y="232.7">3</text>
<text x="93.5" y="229">TVS1</text>
<text x="288.2" y="228.8">SCK</text>
<text x="299.3" y="228.8">MOSI</text>
<text x="363.6" y="232.7">1</text>
<text x="363.6" y="229.1">2</text>
<text x="58.2" y="239.5">U3</text>
<text x="83.7" y="235.8">2</text>
<text x="195.8" y="239.5">U4</text>
<text x="283.7" y="234.4">5</text>
<text x="288.2" y="235.8">RST</text>
<text x="300.7" y="235.8">GND</text>
<text x="310.4" y="234.4">6</text>
<text x="41.3" y="242.9">R5</text>
<text x="49.4" y="243.1">TP8485E-SR</text>
<text x="175.3" y="242.9">R19</text>
<text x="187" y="243.1">TP8485E-SR</text>
<text x="4.1" y="249.2">D</text>
<text x="41.3" y="246.2">10k</text>
<text x="47.2" y="248.5">1</text>
<text x="50.7" y="250.3">R</text>
<text x="62.6" y="250.3">VCC</text>
<text x="70.7" y="248.5">8</text>
<text x="121.5" y="251.4">0.1uF</text>
<text x="121.5" y="248.2">C1</text>
<text x="175.3" y="246.2">10k</text>
<text x="184.8" y="248.5">1</text>
<text x="188.3" y="250.3">R</text>
<text x="200.2" y="250.3">VCC</text>
<text x="208.3" y="248.5">8</text>
<text x="405.9" y="249.2">D</text>
<text x="47.2" y="252.1">2</text>
<text x="47.2" y="255.6">3</text>
<text x="50.7" y="253.8">RE</text>
<text x="50.7" y="257.4">DE</text>
<text x="67.1" y="253.8">B</text>
<text x="67.1" y="257.4">A</text>
<text x="70.7" y="255.6">6</text>
<text x="70.7" y="252.1">7</text>
<text x="184.8" y="252.1">2</text>
<text x="184.8" y="255.6">3</text>
<text x="188.3" y="253.8">RE</text>
<text x="188.3" y="257.4">DE</text>
<text x="204.7" y="253.8">B</text>
<text x="204.7" y="257.4">A</text>
<text x="208.3" y="255.6">6</text>
<text x="208.3" y="252.1">7</text>
<text x="237.9" y="255.2">C10</text>
<text x="47.2" y="259.1">4</text>
<text x="50.7" y="260.9">D</text>
<text x="62" y="260.9">GND</text>
<text x="70.7" y="259.1">5</text>
<text x="184.8" y="259.1">4</text>
<text x="188.3" y="260.9">D</text>
<text x="199.6" y="260.9">GND</text>
<text x="208.3" y="259.1">5</text>
<text x="237.9" y="258.4">0.1uF</text>
<text x="30.7" y="267.3">10k</text>
<text x="30.7" y="264.1">R6</text>
<text x="97" y="268.1">120R</text>
<text x="97" y="264.2">RT</text>
<text x="157" y="269.5">10k</text>
<text x="157" y="266">R20</text>
<text x="41.6" y="287.5">1</text>
<text x="110.8" y="287.5">2</text>
<text x="179.9" y="287.5">3</text>
<text x="249.1" y="287.5">4</text>
<text x="318.2" y="287.5">5</text>
</g>
<g font-size="2.1">
<text x="99.3" y="94.7">SH</text>
<text x="110" y="93">5</text>
<text x="97.5" y="101.8">GND</text>
<text x="110" y="100">4</text>
<text x="99" y="105.3">D+</text>
<text x="110" y="103.6">3</text>
<text x="110" y="107.1">2</text>
<text x="96.5" y="112.3">VBUS</text>
<text x="99.8" y="108.8">D-</text>
<text x="110" y="110.6">1</text>
</g>
<g font-size="1.4">
<text x="30.7" y="178">1</text>
<text x="35.7" y="178">2</text>
<text x="194.9" y="174.1">2</text>
<text x="199.8" y="174.1">1</text>
</g>
</svg>
